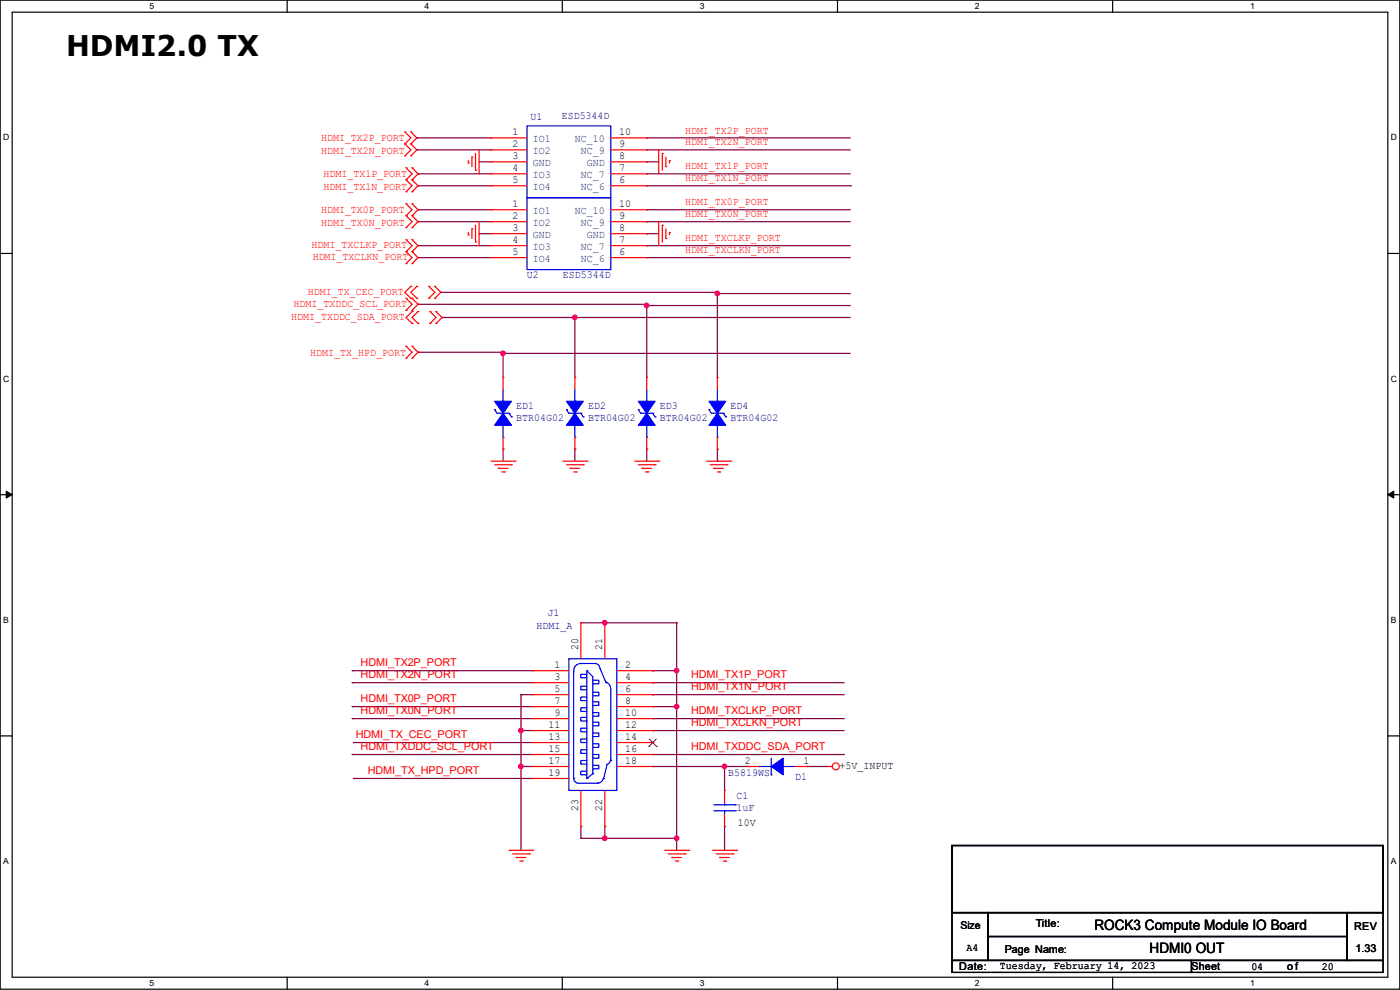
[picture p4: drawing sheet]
<svg xmlns="http://www.w3.org/2000/svg" width="297mm" height="210mm" viewBox="0 0 297 210" stroke-linecap="round" stroke-linejoin="round" font-family="sans-serif">
<path d="M0 0h297v209.8h-297zM2.6 2.6h291.8v204.7h-291.8z" fill="none" stroke="#000" stroke-width=".25"/>
<g fill="#fff">
<path d="M31.7 .3h1v2h-1z"/>
<path d="M31.7 207.6h1v1.9h-1z"/>
</g>
<path d="M60.9 0v2.6M60.9 207.3v2.5" fill="none" stroke="#000" stroke-width=".25"/>
<g fill="#fff">
<path d="M90.1 .3h1v2h-1z"/>
<path d="M90.1 207.6h1v1.9h-1z"/>
</g>
<path d="M119.3 0v2.6M119.3 207.3v2.5" fill="none" stroke="#000" stroke-width=".25"/>
<g fill="#fff">
<path d="M148.5 .3h.9v2h-.9z"/>
<path d="M148.5 207.6h.9v1.9h-.9z"/>
</g>
<path d="M177.7 0v2.6M177.7 207.3v2.5" fill="none" stroke="#000" stroke-width=".25"/>
<g fill="#fff">
<path d="M206.8 .3h1v2h-1z"/>
<path d="M206.8 207.6h1v1.9h-1z"/>
</g>
<path d="M236.1 0v2.6M236.1 207.3v2.5" fill="none" stroke="#000" stroke-width=".25"/>
<g fill="#fff">
<path d="M265.2 .3h1v2h-1z"/>
<path d="M265.2 207.6h1v1.9h-1z"/>
<path d="M.7 28.2h1.2v1.9h-1.2z"/>
<path d="M295.1 28.2h1.2v1.9h-1.2z"/>
<path d="M.7 79.3h1.2v2h-1.2z"/>
<path d="M295.1 79.3h1.2v2h-1.2z"/>
</g>
<path d="M0 53.8h2.6M294.4 53.8h2.6" fill="none" stroke="#000" stroke-width=".25"/>
<g fill="#fff">
<path d="M.7 130.5h1.2v2h-1.2z"/>
<path d="M295.1 130.5h1.1v2h-1.1z"/>
</g>
<path d="M0 104.9h2.6M294.4 104.9h2.6" fill="none" stroke="#000" stroke-width=".25"/>
<path d="M1.3 104.2l1.3 .7-1.3 .8zM294.4 104.9l1.3-.7v1.5z" fill="#000" stroke="#000" stroke-width=".21"/>
<g fill="#fff">
<path d="M.7 181.7h1.2v2h-1.2z"/>
<path d="M295.1 181.7h1.1v2h-1.1z"/>
</g>
<path d="M0 156.1h2.6M294.4 156.1h2.6M202 179.4h91.4v14.2h-91.4zM202 193.6h7.6v10.2h-7.6zM209.6 193.6h76.2v5.1h-76.2zM209.6 198.7h76.2v5.1h-76.2zM285.8 193.6h7.6v10.2h-7.6zM202 203.8h50.8v2.5h-50.8zM252.8 203.8h40.6v2.5h-40.6z" fill="none" stroke="#000" stroke-width=".25"/>
<g fill="none" stroke="#800040" stroke-width=".25">
<path d="M88.4 29.3h.1M88.4 31.8h.1M88.4 29.3h15.8M88.4 31.8h15.8M88.7 36.9h.1M88.7 39.4h.1M88.7 36.9h15.5M88.7 39.4h15.5M101.6 34.3h.1M101.6 34.3h2.6M137.2 34.3h.1M137.2 29.3h.1"/>
<path d="M137.2 36.9h.1M137.2 31.8h.1M137.2 39.4h.1M137.2 34.3h2.5M137.2 29.3h43.2M137.2 31.8h43.2M137.2 36.9h43.2M137.2 39.4h43.4M88.7 47h.1M88.7 44.5h.1M88.7 52.1h.1M88.7 54.7h.1"/>
<path d="M88.7 47h15.5M88.7 44.5h15.5M88.7 52.1h15.5M88.7 54.7h15.5M101.6 49.6h.1M101.6 49.6h2.6M137.2 44.5h.1M137.2 52.1h.1M137.2 47h.1M137.2 54.7h.1M137.2 49.6h.1M137.2 47h43.2"/>
<path d="M137.2 44.5h43.2M137.2 52.1h43.2M137.2 54.7h43.2M137.2 49.6h2.5M88.7 64.6h.1M88.7 74.7h.1M88.7 64.6h48.5M88.7 74.7h18M93.5 62h.1M93.5 62h58.7M93.8 67.4h.1M93.8 67.4h86.6"/>
<path d="M106.7 74.7h.1M106.7 75h.1M106.7 74.7v5.4M106.7 75h73.7M122 67.4h.1M122 67.4v12.7M137.2 64.6h.1M137.2 64.8h.1M137.2 64.6v15.5M137.2 64.8h43.2M152.2 62.3h.1M152.2 62h.1"/>
<path d="M152.2 62.3h28.2M152.2 62v18.1M106.7 95.3h.1M106.7 95.3v2.5M122 95.3h.1M122 95.3v2.5M137.2 95.3h.1M137.2 95.3v2.5M152.2 95.3h.1M152.2 97.8h.1M152.2 95.3v2.5M152.2 97.8h.2"/>
<path d="M123.2 132.1h.1M123.2 132.1h20.4M128.3 132.1h.1M143.6 132.1h.1M143.6 132.1v48.3M74.7 149.9h.1M74.7 144.8h.1M74.7 152.4h.1M74.7 142.3h.1M74.7 149.9h38.4M74.7 144.8h38.4M74.7 152.4h38.4"/>
<path d="M74.7 142.3h38.4M75 157.5h.1M75 157.5h38.1M110.5 147.4h.1M110.5 155h.1M110.5 155h2.6M110.5 147.4v33M110.5 147.4h2.6M138.5 155h.1M138.5 144.8h.1M138.5 152.4h.1M138.5 142.3h.1"/>
<path d="M138.5 147.4h.1M138.5 149.9h.1M138.5 149.9h5.1M138.5 155h40.6M138.5 144.8h40.6M138.5 152.4h40.6M138.5 147.4h40.6M138.5 142.3h5.1M143.6 149.9h.1M143.6 142.3h.1M74.7 160.1h.1M74.7 160.1h38.4"/>
<path d="M75 165.1h.1M75 165.1h38.1M110.5 162.6h.1M110.5 162.6h2.6M123.2 175.3h.1M123.2 177.8h.1M123.2 175.3v2.5M123.2 177.8h20.4M128.3 175.3h.1M128.3 177.8h.1M128.3 175.3v2.5M138.5 160.1h.1"/>
<path d="M138.5 162.6h.1M138.5 162.6h20M138.5 160.1h40.6M143.6 177.8h.1M153.7 162.6h.1M153.7 175.3h.1M153.7 162.6v5.1M153.7 175.3v5.1M171.2 162.6h.1M171.2 162.6h4.4"/>
</g>
<g fill="#f0f" stroke="#f0f" stroke-width=".25">
<circle cx="106.7" cy="75" r=".49"/>
<circle cx="121.9" cy="67.3" r=".49"/>
<circle cx="137.2" cy="64.8" r=".49"/>
<circle cx="152.2" cy="62.3" r=".49"/>
<circle cx="143.5" cy="142.3" r=".49"/>
<circle cx="143.5" cy="177.8" r=".49"/>
<circle cx="143.5" cy="149.9" r=".49"/>
<circle cx="128.3" cy="132.1" r=".49"/>
<circle cx="153.7" cy="162.6" r=".49"/>
<circle cx="110.5" cy="162.6" r=".49"/>
<circle cx="110.5" cy="155" r=".49"/>
<circle cx="128.3" cy="177.8" r=".49"/>
</g>
<g fill="none" stroke="#f00" stroke-width=".25">
<path d="M85.9 30.5h.1M85.9 33.1h.1M85.9 28h.1M85.9 30.5l1.3 1.3-1.3 1.3M85.9 28l1.3 1.3-1.3 1.2M86.1 38.1h.1M86.1 35.6h.1M86.1 38.1l1.3 1.3-1.3 1.3M86.1 35.6l1.3 1.3-1.3 1.2M87.2 33.1h.1M87.2 30.5h.1M87.2 28h.1"/>
<path d="M87.2 30.5l1.2 1.3-1.2 1.3M87.2 28l1.2 1.3-1.2 1.2M87.4 38.1h.1M87.4 35.6h.1M87.4 38.1l1.3 1.3-1.3 1.3M87.4 35.6l1.3 1.3-1.3 1.2M99.4 34.6h.1M99.4 34.1v.5M100.1 33.3h.1M100.1 33.3v2M100.9 36.1h.1M100.9 32.6v3.5"/>
<path d="M101.6 36.9h.1M101.6 31.8v5.1M104.2 29.3h.1M104.2 31.8h.1M104.2 36.9h.1M104.2 39.4h.1M104.2 34.3h.1M104.2 29.3h7.6M104.2 31.8h7.6M104.2 36.9h7.6M104.2 39.4h7.6M104.2 34.3h7.6"/>
<path d="M129.6 29.3h7.6M129.6 31.8h7.6M129.6 36.9h7.6M129.6 39.4h7.6M129.6 34.3h7.6M137.2 29.3h.1M137.2 31.8h.1M137.2 36.9h.1M137.2 39.4h.1M137.2 34.3h.1M139.7 31.8h.1M139.7 31.8v5.1"/>
<path d="M140.5 32.6h.1M140.5 32.6v3.5M141.3 35.3h.1M141.3 33.3v2M142 34.1h.1M142 34.1v.5M86.1 53.4h.1M86.1 55.9h.1M86.1 50.8h.1M86.1 45.8h.1M86.1 48.3h.1M86.1 43.2h.1"/>
<path d="M86.1 40.7h.1M86.1 53.4l1.3 1.3-1.3 1.2M86.1 50.8l1.3 1.3-1.3 1.3M86.1 45.8l1.3 1.2-1.3 1.3M86.1 43.2l1.3 1.3-1.3 1.3M87.4 55.9h.1M87.4 53.4h.1M87.4 50.8h.1M87.4 48.3h.1M87.4 45.8h.1M87.4 43.2h.1M87.4 40.7h.1"/>
<path d="M87.4 53.4l1.3 1.3-1.3 1.2M87.4 50.8l1.3 1.3-1.3 1.3M87.4 45.8l1.3 1.2-1.3 1.3M87.4 43.2l1.3 1.3-1.3 1.3M99.4 49.8h.1M99.4 49.3v.5M100.1 48.6h.1M100.1 48.6v2M100.9 51.4h.1M100.9 47.8v3.6M101.6 52.1h.1M101.6 47v5.1"/>
<path d="M104.2 44.5h.1M104.2 47h.1M104.2 52.1h.1M104.2 54.7h.1M104.2 49.6h.1M104.2 44.5h7.6M104.2 47h7.6M104.2 52.1h7.6M104.2 54.7h7.6M104.2 49.6h7.6M129.6 44.5h7.6M129.6 47h7.6"/>
<path d="M129.6 52.1h7.6M129.6 54.7h7.6M129.6 49.6h7.6M137.2 44.5h.1M137.2 47h.1M137.2 52.1h.1M137.2 54.7h.1M137.2 49.6h.1M139.7 47h.1M139.7 47v5.1M140.5 47.8h.1M140.5 47.8v3.6"/>
<path d="M141.3 50.6h.1M141.3 48.6v2M142 49.3h.1M142 49.3v.5M86.1 63.3h.1M86.1 65.8h.1M86.1 76h.1M86.1 73.4h.1M86.1 63.3l1.3 1.3-1.3 1.2M86.1 73.4l1.3 1.3-1.3 1.3M87.2 63.3h.1M87.2 60.7h.1"/>
<path d="M87.2 60.7l-1.3 1.3 1.3 1.3M87.4 65.8h.1M87.4 63.3h.1M87.4 73.4h.1M87.4 76h.1M87.4 68.6h.1M87.4 66.1h.1M87.4 63.3l1.3 1.3-1.3 1.2M87.4 73.4l1.3 1.3-1.3 1.3M87.4 66.1l-1.3 1.3 1.3 1.2M88.4 63.3h.1M88.4 60.7h.1"/>
<path d="M88.4 60.7l-1.2 1.3 1.2 1.3M88.7 68.6h.1M88.7 66.1h.1M88.7 66.1l-1.3 1.3 1.3 1.2M91 63.3h.1M91 60.7h.1M91 60.7l1.2 1.3-1.2 1.3M91.2 68.6h.1M91.2 66.1h.1M91.2 66.1l1.3 1.3-1.3 1.2M92.2 60.7h.1M92.2 63.3h.1"/>
<path d="M92.2 60.7l1.3 1.3-1.3 1.3M92.5 66.1h.1M92.5 68.6h.1M92.5 66.1l1.3 1.3-1.3 1.2M104.2 97.8h5.1M104.9 98.6h3.6M105.7 99.4h.1M105.7 99.4h2M106.7 80.1h.1M106.7 95.3h.1M106.7 80.1v2.5M106.7 92.8v2.5"/>
<path d="M108.5 98.6h.1M109.3 97.8h.1M119.4 97.8h5.1M120.2 98.6h3.5M120.9 99.4h.1M120.9 99.4h2.1M122 80.1h.1M122 95.3h.1M122 80.1v2.5M122 92.8v2.5M123.7 98.6h.1M124.5 97.8h.1"/>
<path d="M134.7 97.8h5M135.4 98.6h3.6M136.2 99.4h.1M136.2 99.4h2M137.2 80.1h.1M137.2 95.3h.1M137.2 80.1v2.5M137.2 92.8v2.5M139 98.6h.1M139.7 97.8h.1M149.9 97.8h5.1M150.7 98.6h3.5"/>
<path d="M151.4 99.4h.1M151.4 99.4h2.1M152.2 80.1h.1M152.2 95.3h.1M152.2 80.1v2.5M152.2 92.8v2.5M154.2 98.6h.1M155 97.8h.1M106.5 100.1h.5M107 100.1h.1M121.7 100.1h.5M122.2 100.1h.1"/>
<path d="M136.9 100.1h.6M137.5 100.1h.1M152.2 100.1h.5M152.7 100.1h.1M123.2 132.1h.1M123.2 132.1v7.6M128.3 132.1h.1M128.3 132.1v7.6M113.1 142.3h.1M113.1 144.8h.1M113.1 147.4h.1M113.1 149.9h.1"/>
<path d="M113.1 152.4h.1M113.1 155h.1M113.1 157.5h.1M113.1 142.3h7.6M113.1 144.8h7.6M113.1 147.4h7.6M113.1 149.9h7.6M113.1 152.4h7.6M113.1 155h7.6M113.1 157.5h7.6M130.9 142.3h7.6M130.9 144.8h7.6"/>
<path d="M130.9 147.4h7.6M130.9 149.9h7.6M130.9 152.4h7.6M130.9 155h7.6M130.9 157.5h7.6M138.5 142.3h.1M138.5 144.8h.1M138.5 147.4h.1M138.5 149.9h.1M138.5 152.4h.1M138.5 155h.1M138.5 157.5h.1"/>
<path d="M113.1 160.1h.1M113.1 162.6h.1M113.1 165.1h.1M113.1 162.6h7.6M113.1 160.1h7.6M113.1 165.1h7.6M123.2 175.3h.1M123.2 167.7v7.6M128.3 175.3h.1M128.3 167.7v7.6M130.9 162.6h7.6M130.9 160.1h7.6"/>
<path d="M138.5 160.1h.1M138.5 162.6h.1M153.7 167.7h.1M153.7 175.3h.1M153.7 167.7v2.5M153.7 172.8v2.5M158.5 162.6h.1M158.5 162.6h2.6M168.7 162.6h2.5M171.2 162.6h.1M175.6 162.6h.1M175.6 162.6h1"/>
<path d="M108 180.4h5.1M108.8 181.1h3.5M109.5 181.9h.1M109.5 181.9h2M110.3 182.7h.5M110.8 182.7h.1M112.3 181.1h.1M113.1 180.4h.1M141 180.4h5.1M141.8 181.1h3.5M142.5 181.9h.1M142.5 181.9h2.1"/>
<path d="M143.3 182.7h.5M143.8 182.7h.1M145.3 181.1h.1M146.1 180.4h.1M151.2 180.4h5.1M151.9 181.1h3.6M152.7 181.9h.1M152.7 181.9h2M153.5 182.7h.5M154 182.7h.1M155.5 181.1h.1M156.3 180.4h.1"/>
<circle cx="177.3" cy="162.6" r=".74"/>
</g>
<g fill="none" stroke="#00f" stroke-width=".25">
<path d="M111.8 26.7h17.8v15.3h-17.8zM111.8 42h17.8v15.2h-17.8zM104.9 86.9h.1M104.9 86.9l.6 .8h2.5M106.7 85.1h.1M106.7 92.8h.1M106.7 82.6v2.5M106.7 90.2v2.6M108 87.7h.1M108 87.7l.5 .7M108.5 88.4h.1M120.2 86.9h.1"/>
<path d="M120.2 86.9l.5 .8h2.5M122 85.1h.1M122 92.8h.1M122 82.6v2.5M122 90.2v2.6M123.2 87.7h.1M123.2 87.7l.5 .7M123.7 88.4h.1M135.4 86.9h.1M135.4 86.9l.5 .8h2.6M137.2 85.1h.1M137.2 92.8h.1"/>
<path d="M137.2 82.6v2.5M137.2 90.2v2.6M138.5 87.7h.1M138.5 87.7l.5 .7M139 88.4h.1M150.4 86.9h.1M150.4 86.9l.5 .8h2.6M152.2 85.1h.1M152.2 92.8h.1M152.2 82.6v2.5M152.2 90.2v2.6M153.5 87.7h.1"/>
<path d="M153.5 87.7l.5 .7M154 88.4h.1M120.7 139.7h10.2v28h-10.2zM121.7 142.3v22.8M123 140.8h3.3M123.2 140.8a1.5 1.5 0 0 0-1.5 1.7M124.5 142.3h.1M124.5 143h-1.3v.8h1.3M124.5 145.6h-1.3v.7h1.3M124.5 147.9h-1.3v.7h1.3M124.5 150.2h-1.3v.7h1.3M124.5 152.2h-1.3v.8h1.3"/>
<path d="M124.5 154.5h-1.3v.7h1.3M124.5 156.8h-1.3v.7h1.3M124.5 159h-1.3v.8h1.3M124.5 142.3v22.8M124.5 142.3l1.3 1.3v20.5M125.8 144.3h1.2v.8h-1.2M125.8 146.9h1.2v.7h-1.2M125.8 148.9h1.2v.7h-1.2M125.8 151.2h1.2v.7h-1.2M125.8 153.2h1.2v.8h-1.2M125.8 155.5h1.2v.8h-1.2M125.8 157.8h1.2v.7h-1.2"/>
<path d="M126.3 140.8a1 1 0 0 1 1 1M126.3 140.8h.1M127.3 141.8l1.3 3M128.5 144.7a1.5 1.5 0 0 1 1 1.4M128.6 144.8h.1M129.6 146.1v15.2M121.7 165.1a1 1 0 0 0 .8 1M121.7 165.1h.1M122.5 166.2h4.3M124.5 165.1h.1M124.5 161.3h-1.3v.8h1.3M124.5 163.6h-1.3v.8h1.3"/>
<path d="M125.8 164.1h.1M125.8 160.1h1.2v.7h-1.2M125.8 162.3h1.2v.8h-1.2M125.8 164.1l-1.3 1M126.8 166.2h.1M128 165.1a1.25 1.25 0 0 1-1.2 1M128.1 165.1h.1M128.8 162.1l-.7 3M129.5 161.1a1.25 1.25 0 0 1-.7 1.1M129.6 161.3h.1M151.4 172h4.6M151.4 170.7h4.6"/>
<path d="M153.7 170.7h.1M153.7 172h.1M153.7 170.2v.5M153.7 172v.8M156 172h.1M156 170.7h.1M161.1 162.6h.1M161.1 162.6h2.5M163.6 164.4h.1M163.6 160.8v3.6M166.2 162.6h.1M166.2 162.6h2.5"/>
</g>
<g fill="#00f" stroke="#00f" stroke-width=".25">
<path d="M120.2 85.1h3.5l-1.7 2.6z" fill-rule="evenodd"/>
<path d="M122 87.7l1.7 2.5h-3.5z" fill-rule="evenodd"/>
<path d="M150.4 85.1h3.6l-1.8 2.6z" fill-rule="evenodd"/>
<path d="M152.2 87.7l1.8 2.5h-3.6z" fill-rule="evenodd"/>
<path d="M135.4 85.1h3.6l-1.8 2.6z" fill-rule="evenodd"/>
<path d="M137.2 87.7l1.8 2.5h-3.6z" fill-rule="evenodd"/>
<path d="M104.9 85.1h3.6l-1.8 2.6z" fill-rule="evenodd"/>
<path d="M106.7 87.7l1.8 2.5h-3.6z" fill-rule="evenodd"/>
<path d="M163.6 162.6l2.6-1.8v3.6z" fill-rule="evenodd"/>
</g>
<path d="M137.7 158.3h.1M137.7 156.8l1.6 1.5M139.2 156.8l-1.5 1.5M139.3 158.3h.1" fill="none" stroke="#804000" stroke-width=".21"/>
<text font-size="6.1" x="14" y="11.9">HDMI2.0 TX</text>
<g font-size="3">
<text x="232.2" y="197.4">ROCK3 Compute Module IO Board</text>
<text x="243.9" y="202.2">HDMI0 OUT</text>
</g>
<g font-size="2.3" fill="#f00">
<text x="68.1" y="29.8">HDMI_TX2P_PORT</text>
<text x="145.3" y="28.3">HDMI_TX2P_PORT</text>
<text x="68.1" y="32.6">HDMI_TX2N_PORT</text>
<text x="145.3" y="35.9">HDMI_TX1P_PORT</text>
<text x="145.3" y="30.9">HDMI_TX2N_PORT</text>
<text x="68.6" y="40.3">HDMI_TX1N_PORT</text>
<text x="68.6" y="37.5">HDMI_TX1P_PORT</text>
<text x="145.3" y="38.5">HDMI_TX1N_PORT</text>
<text x="68.1" y="47.9">HDMI_TX0N_PORT</text>
<text x="68.1" y="45.1">HDMI_TX0P_PORT</text>
<text x="145.3" y="43.6">HDMI_TX0P_PORT</text>
<text x="145.3" y="46.1">HDMI_TX0N_PORT</text>
<text x="66.1" y="52.7">HDMI_TXCLKP_PORT</text>
<text x="145.3" y="51.2">HDMI_TXCLKP_PORT</text>
<text x="145.3" y="53.7">HDMI_TXCLKN_PORT</text>
<text x="66.3" y="55.2">HDMI_TXCLKN_PORT</text>
<text x="62.3" y="65.2">HDMI_TXDDC_SCL_PORT</text>
<text x="65.3" y="62.6">HDMI_TX_CEC_PORT</text>
<text x="61.8" y="67.9">HDMI_TXDDC_SDA_PORT</text>
<text x="65.8" y="75.6">HDMI_TX_HPD_PORT</text>
<text x="76.5" y="143.9">HDMI_TX2N_PORT</text>
<text x="76.5" y="141.4">HDMI_TX2P_PORT</text>
<text x="146.6" y="143.9">HDMI_TX1P_PORT</text>
<text x="76.5" y="149">HDMI_TX0P_PORT</text>
<text x="146.6" y="146.4">HDMI_TX1N_PORT</text>
<text x="76.5" y="151.5">HDMI_TX0N_PORT</text>
<text x="146.6" y="154">HDMI_TXCLKN_PORT</text>
<text x="146.6" y="151.5">HDMI_TXCLKP_PORT</text>
<text x="75.5" y="156.6">HDMI_TX_CEC_PORT</text>
<text x="76.5" y="159.1">HDMI_TXDDC_SCL_PORT</text>
<text x="146.6" y="159.1">HDMI_TXDDC_SDA_PORT</text>
<text x="78" y="164.2">HDMI_TX_HPD_PORT</text>
</g>
<g font-size="2.3">
<text x="108.8" y="28.7">1</text>
<text x="131.4" y="28.7">10</text>
<text x="108.8" y="31.2">2</text>
<text x="108.8" y="33.8">3</text>
<text x="131.4" y="31.2">9</text>
<text x="131.4" y="33.8">8</text>
<text x="108.8" y="36.3">4</text>
<text x="108.8" y="38.9">5</text>
<text x="131.4" y="36.3">7</text>
<text x="131.4" y="38.9">6</text>
<text x="108.8" y="43.9">1</text>
<text x="108.8" y="46.5">2</text>
<text x="131.4" y="43.9">10</text>
<text x="131.4" y="46.5">9</text>
<text x="108.8" y="51.6">4</text>
<text x="108.8" y="49">3</text>
<text x="131.4" y="51.6">7</text>
<text x="131.4" y="49">8</text>
<text x="108.8" y="54.1">5</text>
<text x="131.4" y="54.1">6</text>
<text x="122.7" y="138" transform="rotate(-90 122.7 138)">20</text>
<text x="127.8" y="138" transform="rotate(-90 127.8 138)">21</text>
<text x="117.6" y="141.7">1</text>
<text x="132.6" y="141.7">2</text>
<text x="117.6" y="144.3">3</text>
<text x="117.6" y="146.8">5</text>
<text x="117.6" y="149.4">7</text>
<text x="132.6" y="144.3">4</text>
<text x="132.6" y="146.8">6</text>
<text x="132.6" y="149.4">8</text>
<text x="116.4" y="154.4">11</text>
<text x="117.6" y="151.9">9</text>
<text x="132.6" y="151.9">10</text>
<text x="132.6" y="154.4">12</text>
<text x="116.4" y="157">13</text>
<text x="116.4" y="159.5">15</text>
<text x="132.6" y="157">14</text>
<text x="132.6" y="159.5">16</text>
<text x="116.4" y="162.1">17</text>
<text x="116.4" y="164.6">19</text>
<text x="132.6" y="162.1">18</text>
<text x="158" y="162.1">2</text>
<text x="170.5" y="162.1">1</text>
<text x="178.1" y="163.2">+5V_INPUT</text>
<text x="122.7" y="172" transform="rotate(-90 122.7 172)">23</text>
<text x="127.8" y="172" transform="rotate(-90 127.8 172)">22</text>
<text x="156.5" y="175.1">10V</text>
<text x="219.8" y="196.7">Title:</text>
<text x="287.3" y="197.2">REV</text>
<text x="205" y="201.8">A4</text>
<text x="213.1" y="202.3">Page Name:</text>
<text x="287.6" y="202">1.33</text>
<text x="203.5" y="205.8">Date:</text>
<text x="212.1" y="205.6">Tuesday, February 14, 2023</text>
<text x="252.8" y="205.8">Sheet</text>
<text x="265.5" y="205.9">04</text>
<text x="273.1" y="205.8">of</text>
<text x="280.5" y="205.9">20</text>
</g>
<g font-size="2.3" fill="#000080">
<text x="112.6" y="25.5">U1</text>
<text x="119.2" y="25.3">ESD5344D</text>
<text x="111.8" y="59.1">U2</text>
<text x="119.4" y="59.1">ESD5344D</text>
<text x="109.5" y="86.7">ED1</text>
<text x="109.5" y="89.3">BTR04G02</text>
<text x="124.8" y="86.7">ED2</text>
<text x="124.8" y="89.3">BTR04G02</text>
<text x="140" y="86.7">ED3</text>
<text x="140" y="89.3">BTR04G02</text>
<text x="155" y="86.7">ED4</text>
<text x="155" y="89.3">BTR04G02</text>
<text x="116.1" y="130.7">J1</text>
<text x="113.8" y="133.5">HDMI_A</text>
<text x="154.5" y="164.7">B5819WS</text>
<text x="168.7" y="165.5">D1</text>
<text x="156.3" y="169.5">C1</text>
<text x="156.3" y="172.1">1uF</text>
</g>
<g font-size="2.3" fill="#004080">
<text x="113.1" y="30.2">IO1</text>
<text x="113.1" y="32.7">IO2</text>
<text x="113.1" y="35.3">GND</text>
<text x="122" y="30.2">NC_10</text>
<text x="123.2" y="32.7">NC_9</text>
<text x="124.5" y="35.3">GND</text>
<text x="113.1" y="37.8">IO3</text>
<text x="113.1" y="40.3">IO4</text>
<text x="123.2" y="37.8">NC_7</text>
<text x="123.2" y="40.3">NC_6</text>
<text x="113.1" y="45.4">IO1</text>
<text x="113.1" y="48">IO2</text>
<text x="122" y="45.4">NC_10</text>
<text x="123.2" y="48">NC_9</text>
<text x="113.1" y="53">IO3</text>
<text x="113.1" y="50.5">GND</text>
<text x="123.2" y="53">NC_7</text>
<text x="124.5" y="50.5">GND</text>
<text x="113.1" y="55.6">IO4</text>
<text x="123.2" y="55.6">NC_6</text>
</g>
<text font-size="2.2" x="203.8" y="197.1">Size</text>
<g font-size="1.8">
<text x="31.7" y="1.9">5</text>
<text x="90.1" y="1.9">4</text>
<text x="148.5" y="1.9">3</text>
<text x="206.8" y="1.9">2</text>
<text x="265.2" y="1.9">1</text>
<text x=".7" y="29.8">D</text>
<text x="295.1" y="29.8">D</text>
<text x=".7" y="80.9">C</text>
<text x="295.1" y="80.9">C</text>
<text x=".7" y="132.1">B</text>
<text x="295.1" y="132.1">B</text>
<text x=".7" y="183.3">A</text>
<text x="295.1" y="183.3">A</text>
<text x="31.7" y="209.2">5</text>
<text x="90.1" y="209.2">4</text>
<text x="148.5" y="209.2">3</text>
<text x="206.8" y="209.2">2</text>
<text x="265.2" y="209.2">1</text>
</g>
</svg>
